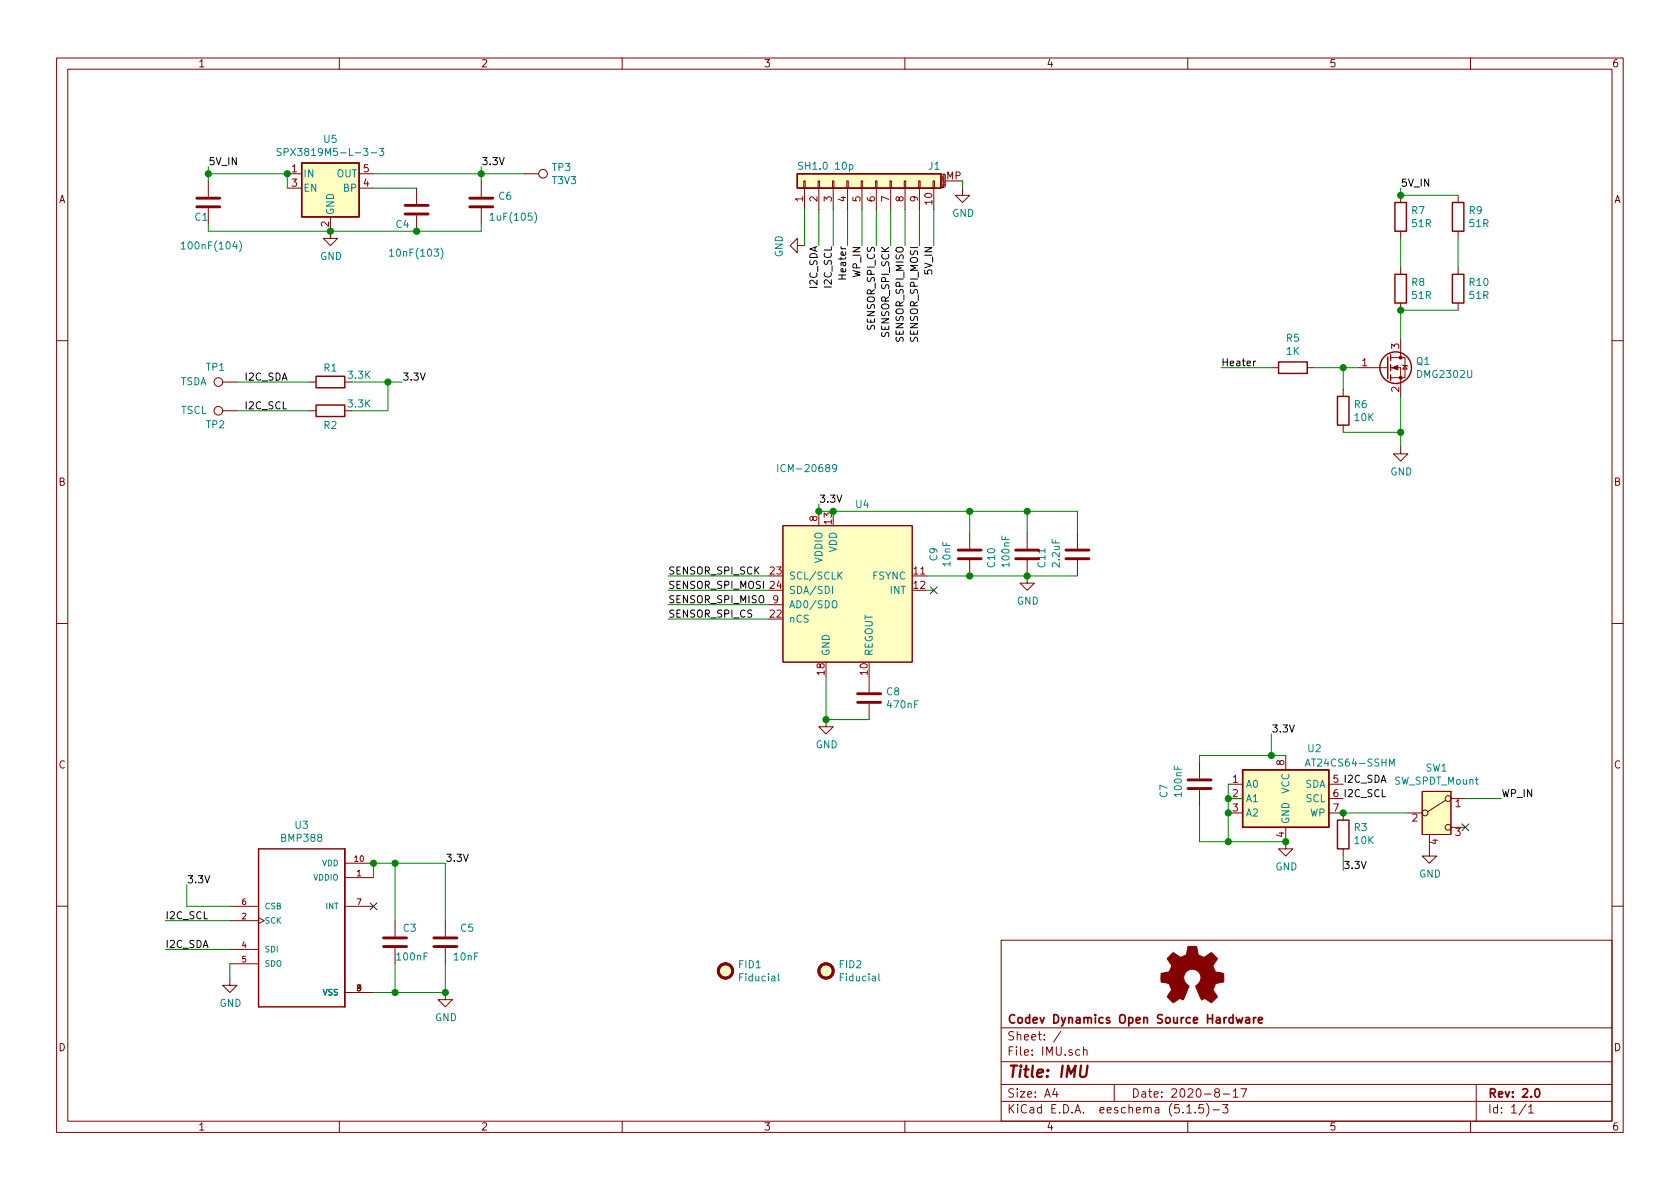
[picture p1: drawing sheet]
<svg xmlns="http://www.w3.org/2000/svg" width="297mm" height="210mm" viewBox="0 0 297 210" stroke-linecap="round" stroke-linejoin="round" font-family="sans-serif">
<g fill="none" stroke="#840000" stroke-width=".18">
<path d="M10 10.3h277v189.9h-277zM12 12.2h273v186.1h-273zM60 10.3v1.9M110 10.3v1.9M160 10.3v1.9M210 10.3v1.9M260 10.3v1.9M36.8 32v2.8M36.8 36.8v2.8M50.8 30.7h2.5M50.8 33.3h2.5M58.4 38.3v3.9h1.3l-1.3 1.2-1.3-1.2h1.3"/>
<path d="M63.5 30.7h2.5M63.5 33.3h2.5M73.7 33.3v2.8M73.7 38.1v2.8M85.1 32v2.8M85.1 36.8v2.8M92.7 30.7h2.5M142.1 32h.3v1.3h-.3zM142.2 33.3v3.8M144.7 32h.2v1.3h-.2zM144.8 33.3v3.8M147.2 32h.2v1.3h-.2z"/>
<path d="M147.3 33.3v3.8M149.7 32h.3v1.3h-.3zM149.9 33.3v3.8M152.3 32h.2v1.3h-.2zM152.4 33.3v3.8M154.8 32h.3v1.3h-.3zM154.9 33.3v3.8M157.4 32h.2v1.3h-.2zM157.5 33.3v3.8M159.9 32h.2v1.3h-.2zM160 33.3v3.8M162.4 32h.3v1.3h-.3z"/>
<path d="M162.6 33.3v3.8M165 32h.2v1.3h-.2zM165.1 33.3v3.8M166.7 30.8h.4v.2M166.7 30.8l.1 .2h.1l.1-.2M167.1 31v2M167.1 32h3.1M170.2 33.3v1.2h1.2l-1.2 1.3-1.3-1.3h1.3M247.6 34.5v1.3M257.8 34.5v1.3M141 43.4v-1.2l-1.3 1.2 1.3 1.3v-1.3h1.2M247.6 40.9v1.3"/>
<path d="M247.6 47.2v1.3M247.6 53.6v1.3M247.6 59.9v3.3M257.8 40.9v1.3M257.8 47.2v1.3M257.8 53.6v1.3M10 60.2h2M39.4 72.6h2.5M39.4 67.6h2.5M54.6 72.6h1.3M54.6 67.6h1.3M61 72.6h1.2"/>
<path d="M61 67.6h1.2M224.8 65h1.3M231.1 65h1.3M237.5 68.8v1.3M237.5 75.2v1.2M240 65h5.4M245.9 65h1.7v5.1M245.9 63.2h2.5v3.6h-2.5M247.6 79v1.3h1.3l-1.3 1.2-1.2-1.2h1.2M247.9 64.5l.1 .1h.8l.1 .2M248.4 64.6l.4 .7h-.8zM285 60.2h2"/>
<path d="M138.4 93h22.9v24.1h-22.9zM144.8 90.4v2.6M171.4 94.2v2.8M171.4 99.1v2.7M181.6 99.1v4h1.3l-1.3 1.3-1.3-1.3h1.3M181.6 94.2v2.8M190.5 94.2v2.8M190.5 99.1v2.7M10 110.3h2M135.9 106.9h2.5M153.7 119.6v2.8M285 110.3h2"/>
<path d="M146 127.2v1.3h1.3l-1.3 1.3-1.2-1.3h1.2M153.7 124.5v2.7M212.1 134.9v2.8M212.1 139.7v2.8M217.2 138.7h2.5M227.3 133.6v2.5M234.9 138.7h2.6M251.5 139.9h5v7.7h-5zM61 155.2h5M61 152.6h5M217.2 141.2h2.5M217.2 143.8h2.5"/>
<path d="M227.3 146.3v3.8h1.3l-1.3 1.3-1.2-1.3h1.2M234.9 143.8h2.6v1.2M234.9 141.2h2.6M237.5 150.1v1.3M248.9 143.8h2.6M252.7 147.6v3.8h1.3l-1.3 1.2-1.2-1.2h1.2M255.7 141.5l-3.2 2M256.5 141.2h2.6M256.5 146.3h2.6M10 160.2h2M40.6 173v1.2h1.3l-1.3 1.3-1.2-1.3h1.2M40.6 162.8h5.1"/>
<path d="M40.6 167.9h5.1M40.6 170.4h5.1M40.6 160.3h5.1M45.7 162.3l1 .5-1 .5M61 175.5h5M61 160.3h5M69.8 162.8v2.8M69.8 167.6v2.8M78.7 175.5v1.3h1.3l-1.3 1.2-1.2-1.2h1.2M78.7 162.8v2.8M78.7 167.6v2.8M177 166.3h108v32h-108z"/>
<path d="M285 160.2h2M60 198.3v1.9M110 198.3v1.9M160 198.3v1.9M177 194.8h108M177 191.8h108M177 187.8h108M177 181.8h108M186.5 192.5l-.4 1h1M186.8 193v1M187.6 182.3l-1.3 2M190.9 185.7l-.4-.1-.3 .3 .1 .6 .2 .1 .4-.1"/>
<path d="M191.6 185.7a.37 .37 0 0 1 .6 .1v.8M191.6 185.1v1.5M197 191.8v3M209.8 195.8l.5-.5v1.5M209.8 196.8h.9M210 198.3v1.9M211.3 196.7v.1M212.8 195.3h-.8v.7l.2-.1 .5 .1 .1 .2v.5l-.3 .1-.5-.1M213.3 195.1a1.71 1.71 0 0 1 0 2.3M214.5 196.3h1.1M216.2 195.3h.9l-.5 .6 .4 .1v.7l-.2 .1-.6-.1M216.3 193.5h1.1"/>
<path d="M218.1 193l.4-.5v1.5M218.1 194h.8M219.4 192.5h1l-.6 1.5M260 198.3v1.9M261 191.8v6.5M269.8 195.2l-1.2 2M270.3 195.8l.4-.5v1.5M270.3 196.8h.8"/>
<circle cx="96" cy="30.7" r=".76"/>
<circle cx="38.6" cy="67.6" r=".76"/>
<circle cx="38.6" cy="72.6" r=".76"/>
<circle cx="252" cy="143.8" r=".51"/>
<circle cx="256" cy="146.3" r=".51"/>
<circle cx="256" cy="141.2" r=".51"/>
</g>
<path d="M218.6 179.9l.3 1 .3-.7 .2 .7 .3-1M221.6 179.9v1M222.1 179.9l-.5 .3M220.3 180h.6v.9M220.9 180.3l-.5 .1-.2 .2 .2 .3 .5-.1M222.5 180.4l.7-.1-.1-.3-.4-.1-.2 .2 .1 .7h.5M271.5 192.7l.2-.2a.81 .81 0 0 1 .6 .6 .81 .81 0 0 1-.3 .8l-.1 .1a.79 .79 0 0 1-.4-1.3z" fill="none" stroke="#840000" stroke-width=".3"/>
<path d="M191.1 188.4l-.2 1.7 .2 .2a.66 .66 0 0 0 1-.2l.2-1.7" fill="none" stroke="#840000" stroke-width=".41"/>
<g fill="none" stroke="#840000" stroke-width=".25">
<path d="M53.3 28.8h10.2v9.5h-10.2zM141 30.7h25.4v2.6h-25.4zM246.6 35.8h2.1v5.1h-2.1zM256.8 35.8h2v5.1h-2zM246.6 48.5h2.1v5.1h-2.1zM256.8 48.5h2v5.1h-2zM55.9 71.6h5.1v2.1h-5.1zM55.9 66.5h5.1v2.1h-5.1zM226.1 64h5v2h-5zM236.5 70.1h2v5.1h-2zM245.4 63.1v3.8M245.9 62.7v1"/>
<path d="M245.9 64.5v1M245.9 66.3v1M219.7 136.1h15.2v10.2h-15.2zM45.7 150.1h15.3v27.9h-15.3zM236.5 145h2v5.1h-2z"/>
<circle cx="246.8" cy="65" r="2.79"/>
</g>
<g fill="#840000" stroke="#840000" stroke-width=".18">
<path d="M246.1 65l1-.4v.8z"/>
<path d="M206.9 169l.6-.6 .8 .6a.62 .62 0 0 0 1 0h.2a1.62 1.62 0 0 0 .5-1.4l.1-.2h1.5l.1 .7a.74 .74 0 0 0 .7 1l.5 .2 1.3-.9 1 1.1-.4 .7a.75 .75 0 0 0-.1 1.2l.2 .5 1.5 .2v1.5l-1.4 .3-.1 .1a1.23 1.23 0 0 0-.3 1.2l.7 1-.1 .2-1 .9-.8-.5a.54 .54 0 0 0-.9 0l-1.1-2.4a2.33 2.33 0 0 0 .9-1.9 1.54 1.54 0 0 0-2.5-.7 1.54 1.54 0 0 0 .4 2.6l-1 2.4a.69 .69 0 0 0-1.1 .1l-.7 .4-1-1.1 .8-1.1-.3-.6a.71 .71 0 0 0-.9-.7l-.7-.2v-1.5h.4a1.11 1.11 0 0 0 1.3-.8 .72 .72 0 0 0-.2-1.2l-.4-.6z"/>
<circle cx="247.6" cy="66.8" r=".25"/>
<circle cx="247.6" cy="63.2" r=".25"/>
</g>
<g fill="none" stroke="#840000" stroke-width=".51">
<path d="M34.8 36.6h4.1M34.8 35h4.1M71.6 37.8h4.1M71.6 36.3h4.1M83.1 36.6h4M83.1 35h4M169.4 98.8h4.1M169.4 97.3h4.1M179.6 98.8h4M179.6 97.3h4M188.5 98.8h4M188.5 97.3h4"/>
<path d="M151.6 124.2h4.1M151.6 122.7h4.1M210.1 139.4h4M210.1 137.9h4M67.8 167.4h4.1M67.8 165.9h4.1M76.7 167.4h4.1M76.7 165.9h4.1"/>
<circle cx="128.3" cy="171.7" r="1.27"/>
<circle cx="146" cy="171.7" r="1.27"/>
</g>
<g fill="#ffffc2" stroke="#ffffc2" stroke-width=".18">
<path d="M251.5 139.9h5v7.7h-5z"/>
<path d="M219.7 136.1h15.2v10.2h-15.2z"/>
<path d="M138.4 93h22.9v24.1h-22.9z"/>
<path d="M61 150.1v27.9z"/>
<path d="M141 30.7h25.4v2.6h-25.4z"/>
<path d="M53.3 28.8h10.2v9.5h-10.2z"/>
<circle cx="146" cy="171.7" r="1.27"/>
<circle cx="128.3" cy="171.7" r="1.27"/>
</g>
<g fill="none" stroke="#008484" stroke-width=".18">
<path d="M49.7 26.3l-.5-.1-.2 .2v.3l.6 .3 .1 .3-.2 .2h-.5M50.2 26.9l.7-.1 .1-.1-.1-.3-.2-.2h-.5v1.3M65.6 27h1M67.1 26.2h.7l-.4 .5 .4 .1v.6l-.2 .1-.5-.1M86.6 38l.4-.3v1.3M86.6 39h.8M94.5 37.5a1.47 1.47 0 0 1 0 1.9M141.9 28.7h-.5l-.2 .1v.2l.1 .2 .5 .2 .1 .3-.2 .2h-.5M150.2 29.2l.3-.1 .3 .2-.1 .6h-.5M32.1 43.1l.3-.3v1.2M32.1 44h.7M42.3 42.6a1.47 1.47 0 0 1 0 1.9"/>
<path d="M68.9 44.4l.3-.4v1.3M68.9 45.3h.7M78 43.9a1.47 1.47 0 0 1 0 1.9M137.5 82.1v1.3M147.9 82.7l-.2 .2h-.3l-.2-.2v-.4l.2-.2h.3l.2 .3a.97 .97 0 0 1-.2 1h-.4M147.2 106.4l.2-.2a.45 .45 0 0 1 .6 .4v.5l-.2 .3h-.5a1.07 1.07 0 0 1-.1-1zM147.2 103.7v1.2M148.3 101.7l.6 .7M148.9 101.1l-.7 .8M230.8 135.5l.4-1.3 .4 1.3M230.9 135.1h.6M245.7 135.5v-1.3l.4 .9 .4-.9v1.3"/>
<path d="M137.6 172.2v1.1l.2 .2M155.4 172.2v1.1l.2 .2"/>
</g>
<g fill="none" stroke="#008400" stroke-width=".18">
<path d="M36.8 39.6v1.3h48.3v-1.3M36.8 30.7h14v2.6M36.8 29.5v2.5M66 30.7h26.7M66 33.3h7.7M85.1 29.5v2.5M142.2 37.1v6.3M144.8 37.1v6.3M147.3 37.1v6.3M149.9 37.1v6.3M152.4 37.1v6.3M154.9 37.1v6.3"/>
<path d="M157.5 37.1v6.3M160 37.1v6.3M162.6 37.1v6.3M165.1 37.1v6.3M170.2 32v1.3M247.6 33.3v1.2h10.2M247.6 42.2v5M257.8 54.9h-10.2v5M257.8 42.2v5M41.9 72.6h12.7M41.9 67.6h12.7M62.2 67.6h8.9"/>
<path d="M68.6 67.6v5h-6.4M215.9 65h8.9M232.4 65h7.6M237.5 76.4h10.1M237.5 65v3.8M247.6 70.1v8.9M144.8 89.1v1.3h45.7v3.8M171.4 90.4v3.8M181.6 90.4v3.8M118.1 104.4h17.8M118.1 101.8h17.8M118.1 109.5h17.8"/>
<path d="M118.1 106.9h17.8M146 119.6v7.6h7.7M163.8 104.4h1.3M163.8 101.8h26.7M217.2 138.7v10.1M224.8 129.8v3.8M227.3 133.6h-15.2v1.3M33 156.5v3.8h7.6M66 155.2v-2.6h12.7v10.2M69.8 152.6v10.2M212.1 142.5v6.3h15.2M217.2 141.2h2.5"/>
<path d="M237.5 143.8h11.4M237.5 151.4v2.5M259.1 141.2h6.3M29.2 167.9h11.4M29.2 162.8h11.4M40.6 170.4v2.6M69.8 170.4v5.1M78.7 170.4v5.1h-12.7"/>
</g>
<path d="M222 63.8l-.4 .3" fill="none" stroke="#000" stroke-width=".18"/>
<g fill="#008400" stroke="#008400" stroke-width=".25">
<circle cx="224.8" cy="133.6" r=".51"/>
<circle cx="36.8" cy="30.7" r=".51"/>
<circle cx="146.1" cy="127.2" r=".51"/>
<circle cx="217.2" cy="148.8" r=".51"/>
<circle cx="237.5" cy="65" r=".51"/>
<circle cx="144.8" cy="90.4" r=".51"/>
<circle cx="217.2" cy="141.2" r=".51"/>
<circle cx="217.2" cy="143.8" r=".51"/>
<circle cx="171.5" cy="101.8" r=".51"/>
<circle cx="171.5" cy="90.4" r=".51"/>
<circle cx="247.7" cy="34.5" r=".51"/>
<circle cx="247.7" cy="54.9" r=".51"/>
<circle cx="147.3" cy="90.4" r=".51"/>
<circle cx="181.6" cy="101.8" r=".51"/>
<circle cx="66" cy="152.6" r=".51"/>
<circle cx="73.7" cy="40.9" r=".51"/>
<circle cx="247.7" cy="76.4" r=".51"/>
<circle cx="69.9" cy="152.6" r=".51"/>
<circle cx="85.1" cy="30.7" r=".51"/>
<circle cx="68.6" cy="67.6" r=".51"/>
<circle cx="69.9" cy="175.5" r=".51"/>
<circle cx="78.7" cy="175.5" r=".51"/>
<circle cx="227.3" cy="148.8" r=".51"/>
<circle cx="58.4" cy="40.9" r=".51"/>
<circle cx="181.6" cy="90.4" r=".51"/>
<circle cx="50.8" cy="30.7" r=".51"/>
<circle cx="237.5" cy="143.8" r=".51"/>
</g>
<path d="M164.5 103.8l1.2 1.2M165.7 103.8l-1.2 1.2M65.4 159.7l1.2 1.2M66.6 159.7l-1.2 1.2M258.5 145.7l1.2 1.2M259.7 145.7l-1.2 1.2" fill="none" stroke="#000084" stroke-width=".18"/>
<text font-size="2.8" fill="#840000" x="178" y="190.5">Title: IMU</text>
<g font-size="2.1" fill="#840000">
<text x="178" y="184">Sheet: /</text>
<text x="178" y="181">Codev Dynamics Open Source Hardware</text>
<text x="178" y="186.7">File: IMU.sch</text>
<text x="178" y="196.9">KiCad E.D.A. eeschema (5.1.5)-3</text>
<text x="178" y="194.1">Size: A4</text>
<text x="200" y="194.1">Date: 2020-8-17</text>
<text x="263" y="194.1">Rev: 2.0</text>
<text x="263" y="196.9">Id: 1/1</text>
</g>
<g font-size="1.8" fill="#840000">
<text x="35" y="11.9">1</text>
<text x="85" y="11.9">2</text>
<text x="135" y="11.9">3</text>
<text x="185" y="11.9">4</text>
<text x="235" y="11.9">5</text>
<text x="285" y="11.9">6</text>
<text x="10.4" y="35.9">A</text>
<text x="51.6" y="30.5">1</text>
<text x="51.6" y="33">3</text>
<text x="64.3" y="33">4</text>
<text x="64.3" y="30.5">5</text>
<text x="142" y="35.7" transform="rotate(-90 142 35.7)">1</text>
<text x="144.5" y="35.7" transform="rotate(-90 144.5 35.7)">2</text>
<text x="147.1" y="35.7" transform="rotate(-90 147.1 35.7)">3</text>
<text x="149.6" y="35.7" transform="rotate(-90 149.6 35.7)">4</text>
<text x="152.1" y="35.7" transform="rotate(-90 152.1 35.7)">5</text>
<text x="154.7" y="35.7" transform="rotate(-90 154.7 35.7)">6</text>
<text x="157.2" y="35.7" transform="rotate(-90 157.2 35.7)">7</text>
<text x="159.8" y="35.7" transform="rotate(-90 159.8 35.7)">8</text>
<text x="162.3" y="35.7" transform="rotate(-90 162.3 35.7)">9</text>
<text x="167.3" y="31.7">MP</text>
<text x="285.4" y="35.9">A</text>
<text x="58.2" y="40.1" transform="rotate(-90 58.2 40.1)">2</text>
<text x="164.8" y="36.1" transform="rotate(-90 164.8 36.1)">10</text>
<text x="240.8" y="64.8">1</text>
<text x="247.4" y="61.7" transform="rotate(-90 247.4 61.7)">3</text>
<text x="247.4" y="69.3" transform="rotate(-90 247.4 69.3)">2</text>
<text x="10.4" y="85.9">B</text>
<text x="285.4" y="85.9">B</text>
<text x="144.5" y="92.2" transform="rotate(-90 144.5 92.2)">8</text>
<text x="147.1" y="92.7" transform="rotate(-90 147.1 92.7)">13</text>
<text x="136.2" y="101.6">23</text>
<text x="161.6" y="101.6">11</text>
<text x="136.2" y="104.1">24</text>
<text x="136.7" y="106.7">9</text>
<text x="161.6" y="104.1">12</text>
<text x="136.2" y="109.2">22</text>
<text x="145.8" y="119.3" transform="rotate(-90 145.8 119.3)">18</text>
<text x="153.4" y="119.3" transform="rotate(-90 153.4 119.3)">10</text>
<text x="10.4" y="135.9">C</text>
<text x="227.1" y="135.4" transform="rotate(-90 227.1 135.4)">8</text>
<text x="285.4" y="135.9">C</text>
<text x="218" y="138.4">1</text>
<text x="218" y="141">2</text>
<text x="218" y="143.5">3</text>
<text x="235.7" y="143.5">7</text>
<text x="257.3" y="142.7">1</text>
<text x="227.1" y="148.1" transform="rotate(-90 227.1 148.1)">4</text>
<text x="249.7" y="145.3">2</text>
<text x="254.3" y="149.3" transform="rotate(-90 254.3 149.3)">4</text>
<text x="257.3" y="147.8">3</text>
<text x="10.4" y="185.9">D</text>
<text x="285.4" y="185.9">D</text>
<text x="35" y="199.9">1</text>
<text x="85" y="199.9">2</text>
<text x="135" y="199.9">3</text>
<text x="185" y="199.9">4</text>
<text x="235" y="199.9">5</text>
<text x="285" y="199.9">6</text>
</g>
<g font-size="1.8">
<text x="36.8" y="29.2">5V_IN</text>
<text x="85.1" y="29.2">3.3V</text>
<text x="247.6" y="33">5V_IN</text>
<text x="144.5" y="50.9" transform="rotate(-90 144.5 50.9)">I2C_SDA</text>
<text x="147.1" y="50.7" transform="rotate(-90 147.1 50.7)">I2C_SCL</text>
<text x="149.6" y="48.9" transform="rotate(-90 149.6 48.9)">Heater</text>
<text x="152.1" y="49" transform="rotate(-90 152.1 49)">WP_IN</text>
<text x="164.8" y="48.4" transform="rotate(-90 164.8 48.4)">5V_IN</text>
<text x="154.7" y="58.2" transform="rotate(-90 154.7 58.2)">SENSOR_SPI_CS</text>
<text x="157.2" y="59.5" transform="rotate(-90 157.2 59.5)">SENSOR_SPI_SCK</text>
<text x="159.8" y="60.2" transform="rotate(-90 159.8 60.2)">SENSOR_SPI_MISO</text>
<text x="162.3" y="60.2" transform="rotate(-90 162.3 60.2)">SENSOR_SPI_MOSI</text>
<text x="215.9" y="64.8">Heater</text>
<text x="43.2" y="67.3">I2C_SDA</text>
<text x="71.1" y="67.3">3.3V</text>
<text x="43.2" y="72.4">I2C_SCL</text>
<text x="144.8" y="88.9">3.3V</text>
<text x="118.1" y="101.6">SENSOR_SPI_SCK</text>
<text x="118.1" y="104.1">SENSOR_SPI_MOSI</text>
<text x="118.1" y="106.7">SENSOR_SPI_MISO</text>
<text x="118.1" y="109.2">SENSOR_SPI_CS</text>
<text x="224.8" y="129.5">3.3V</text>
<text x="235.7" y="138.4">5 I2C_SDA</text>
<text x="235.7" y="141">6 I2C_SCL</text>
<text x="265.4" y="141">WP_IN</text>
<text x="78.7" y="152.4">3.3V</text>
<text x="237.5" y="153.7">3.3V</text>
<text x="33" y="156.2">3.3V</text>
<text x="29.2" y="167.6">I2C_SDA</text>
<text x="29.2" y="162.6">I2C_SCL</text>
</g>
<g font-size="1.8" fill="#008484">
<text x="51.1" y="27.6">SPX3819M5-L-3-3</text>
<text x="57.3" y="25.3">U5</text>
<text x="53.6" y="31.4">IN</text>
<text x="53.6" y="33.9">EN</text>
<text x="59.5" y="31.4">OUT</text>
<text x="60.8" y="33.9">BP</text>
<text x="88.2" y="35.3">C6</text>
<text x="97.7" y="30.2">TP3</text>
<text x="97.7" y="32.6">T3V3</text>
<text x="141.8" y="30">SH1.0 10p</text>
<text x="164.2" y="30">J1</text>
<text x="34.5" y="39">C1</text>
<text x="59.1" y="38.1" transform="rotate(-90 59.1 38.1)">GND</text>
<text x="70.1" y="40.3">C4</text>
<text x="87.2" y="39">1uF(105)</text>
<text x="168.4" y="38.3">GND</text>
<text x="249.6" y="37.9">R7</text>
<text x="249.7" y="40.2">51R</text>
<text x="259.8" y="37.9">R9</text>
<text x="259.9" y="40.2">51R</text>
<text x="32.8" y="44.1">100nF(104)</text>
<text x="56.6" y="46">GND</text>
<text x="69.5" y="45.4">10nF(103)</text>
<text x="138.4" y="45.5" transform="rotate(-90 138.4 45.5)">GND</text>
<text x="249.6" y="50.6">R8</text>
<text x="249.7" y="52.9">51R</text>
<text x="259.9" y="50.6">R10</text>
<text x="259.9" y="52.9">51R</text>
<text x="36.5" y="65.6">TP1</text>
<text x="57.3" y="65.7">R1</text>
<text x="227.5" y="60.4">R5</text>
<text x="227.5" y="62.8">1K</text>
<text x="250.5" y="64.5">Q1</text>
<text x="31.9" y="68.1">TSDA</text>
<text x="61.6" y="67">3.3K</text>
<text x="250.8" y="66.8">DMG2302U</text>
<text x="32" y="73.2">TSCL</text>
<text x="36.5" y="75.7">TP2</text>
<text x="57.3" y="75.9">R2</text>
<text x="61.6" y="72.1">3.3K</text>
<text x="239.5" y="72.2">R6</text>
<text x="239.5" y="74.5">10K</text>
<text x="138.3" y="83.5">ICM-20689</text>
<text x="151.4" y="89.8">U4</text>
<text x="245.8" y="84.1">GND</text>
<text x="145.4" y="99.6" transform="rotate(-90 145.4 99.6)">VDDIO</text>
<text x="148" y="97.7" transform="rotate(-90 148 97.7)">VDD</text>
<text x="165.7" y="99.2" transform="rotate(-90 165.7 99.2)">C9</text>
<text x="168" y="100.1" transform="rotate(-90 168 100.1)">10nF</text>
<text x="175.9" y="100.3" transform="rotate(-90 175.9 100.3)">C10</text>
<text x="178.5" y="100.1" transform="rotate(-90 178.5 100.1)">100nF</text>
<text x="184.8" y="100.3" transform="rotate(-90 184.8 100.3)">C11</text>
<text x="187.4" y="100.2" transform="rotate(-90 187.4 100.2)">2.2uF</text>
<text x="139.4" y="102.5">SCL/SCLK</text>
<text x="139.4" y="105">SDA/SDI</text>
<text x="139.4" y="107.6">AD0/SDO</text>
<text x="154.3" y="102.5">FSYNC</text>
<text x="157.4" y="105">INT</text>
<text x="179.8" y="106.9">GND</text>
<text x="139.4" y="110.1">nCS</text>
<text x="146.7" y="116.1" transform="rotate(-90 146.7 116.1)">GND</text>
<text x="154.3" y="116.1" transform="rotate(-90 154.3 116.1)">REGOUT</text>
<text x="156.8" y="123">C8</text>
<text x="157" y="125.3">470nF</text>
<text x="144.2" y="132.3">GND</text>
<text x="231.3" y="133">U2</text>
<text x="231.5" y="135.6">AT24CS64-SSHM</text>
<text x="252.1" y="136.4">SW1</text>
<text x="206.4" y="141" transform="rotate(-90 206.4 141)">C7</text>
<text x="209" y="140.7" transform="rotate(-90 209 140.7)">100nF</text>
<text x="220.2" y="139.3">A0</text>
<text x="220.2" y="141.9">A1</text>
<text x="228" y="140.4" transform="rotate(-90 228 140.4)">VCC</text>
<text x="230.7" y="139.3">SDA</text>
<text x="230.9" y="141.9">SCL</text>
<text x="246.6" y="138.8">SW_SPDT_Mount</text>
<text x="49.9" y="148.9">BMP388</text>
<text x="52.2" y="146.6">U3</text>
<text x="220.2" y="144.4">A2</text>
<text x="228" y="145.8" transform="rotate(-90 228 145.8)">GND</text>
<text x="231.6" y="144.4">WP</text>
<text x="239.5" y="147">R3</text>
<text x="239.5" y="149.3">10K</text>
<text x="225.5" y="153.9">GND</text>
<text x="250.9" y="155.2">GND</text>
<text x="71.3" y="164.8">C3</text>
<text x="81.5" y="164.8">C5</text>
<text x="70.3" y="169.8">100nF</text>
<text x="80.3" y="169.8">10nF</text>
<text x="130.7" y="171.2">FID1</text>
<text x="130.9" y="173.5">Fiducial</text>
<text x="148.5" y="171.2">FID2</text>
<text x="148.7" y="173.5">Fiducial</text>
<text x="38.8" y="178">GND</text>
<text x="76.9" y="180.6">GND</text>
</g>
<g font-size="1.4" fill="#008484">
<text x="55.5" y="155.7">VDDIO</text>
<text x="56.9" y="153.2">VDD</text>
<text x="46.7" y="160.8">CSB</text>
<text x="57.7" y="160.8">INT</text>
<text x="46.7" y="163.3">SCK</text>
<text x="46.7" y="168.4">SDI</text>
<text x="46.7" y="170.9">SDO</text>
<text x="57.1" y="176">VSS</text>
</g>
<g font-size="1.4" fill="#840000">
<text x="62.7" y="152.4">10</text>
<text x="63.1" y="154.9">1</text>
<text x="42.8" y="160">6</text>
<text x="63.1" y="160">7</text>
<text x="42.8" y="162.6">2</text>
<text x="42.8" y="167.6">4</text>
<text x="42.8" y="170.2">5</text>
<text x="63.1" y="175.3">9</text>
</g>
<text font-size=".5" fill="#840000" x="167" y="33.2" transform="rotate(-90 167 33.2)">Mounting</text>
</svg>
